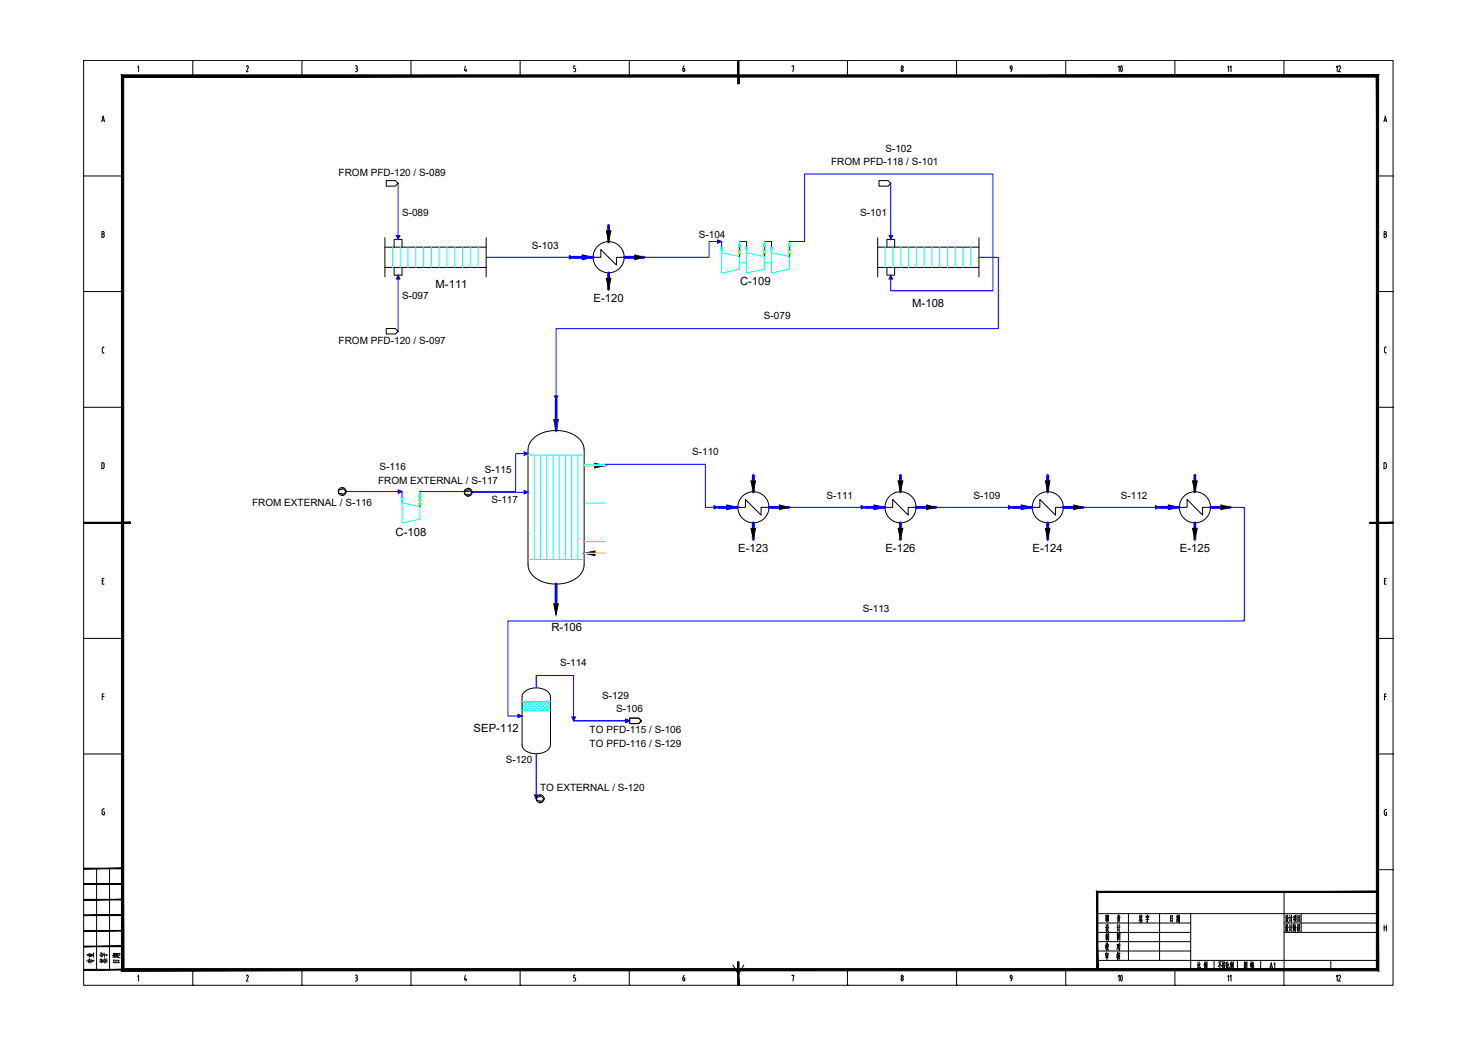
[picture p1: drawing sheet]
<svg xmlns="http://www.w3.org/2000/svg" width="420mm" height="297mm" viewBox="0 0 420 297" stroke-linecap="round" stroke-linejoin="round" font-family="sans-serif">
<g fill="none" stroke="#000" stroke-width=".28">
<path d="M23.8 17.2h372.2v262.9h-372.2zM39.1 19.1l.3-.4v1.7M54.8 17.2h.1M54.8 17.2v4.4M70.3 18.7l.3 .2v.3M70.3 18.7l-.2 .3M70.5 19.3l-.5 1.1h.6M85.8 17.2h.1M85.8 17.2v4.4M101 18.7h.3M101.2 19.5h.1M101.3 18.7l.3 .4-.3 .3"/>
<path d="M101.3 19.5l.2 .1v.4M101.6 20l-.3 .3M116.8 17.2h.1M116.8 17.2v4.4M132.3 18.7l-.3 1.3h.7M132.5 19.7v.7M147.9 17.2h.1M147.9 17.2v4.4M163.4 19.5l.2 .3M163.5 18.7h-.4v.8h.3M163.6 19.8v.2M163.6 20l-.2 .3"/>
<path d="M178.9 17.2h.1M178.9 17.2v4.4M194.1 20l.3 .3 .3-.3M194.4 19.5h-.3v.5M194.4 19.5l.3 .2-.1 .3M194.5 18.7l-.3 .7M209.9 17.2h.1M225.2 18.9v-.2h.5l-.3 1.7M240.9 17.2h.1M240.9 17.2v4.4M256.2 20l.3 .3 .2-.3M256.7 19.8v.2"/>
<path d="M256.7 19.8l-.2-.3-.3 .5M271.9 17.2h.1M271.9 17.2v4.4M287.4 19.7h.3M287.7 19.6l-.4 .7M287.7 19.1v.5M287.7 19.1l-.1-.4a.46 .46 0 0 0-.4 .4 .46 .46 0 0 0 .3 .5M303 17.2h.1M303 17.2v4.4M334 17.2h.1M334 17.2v4.4M365 17.2h.1"/>
<path d="M365 17.2v4.4M28.9 34.6l.4-1.6 .4 1.6M29 34.1h.6M101 20.4h.3M163.1 20.4h.3M393.4 34.6l.4-1.6 .4 1.6M393.5 34.1h.6M23.8 50h11M391.6 50h4.4M396 50h.1M29 65.8l.6 .2v.4l-.3 .1 .4 .5-.2 .4-.5 .1zM29 66.5h.3"/>
<path d="M393.5 66.5h.3M393.8 65.8h-.3v1.7h.3M393.8 65.8l.3 .4-.3 .3 .4 .5-.4 .4M23.8 82.9h11M29.1 99.1v.8M29.1 99.9l.1 .4h.4M29.6 98.7h-.4l-.1 .4M391.6 82.9h4.4M394.1 98.7h-.4l-.1 .4v1l.5 .2M396 82.9h.1M23.8 115.8h11M391.6 115.8h4.4"/>
<path d="M396 115.8h.1M29.2 131.5h-.3v1.7h.3M29.3 131.5l.3 .5M29.6 132v.7M29.6 132.7l-.3 .5M394.1 132l-.2-.4-.5-.1v1.7l.7-.3v-.9M396 148.6h.1M29.1 165.1h.3M29.6 164.4h-.5v1.7h.5M393.6 165.1h.3M394.1 164.4h-.5v1.7h.5M23.8 181.5h11"/>
<path d="M29.1 198h.5M29.6 197.3h-.5v1.6M391.6 181.5h4.4M393.6 198h.5M394.1 197.3h-.5v1.6M396 181.5h.1M23.8 214.3h11M391.6 214.3h4.4M396 214.3h.1M29.5 230.7h.2v.9l-.5-.1-.2-.4M29.7 229.9l-.6 .3-.1 1M393.5 230.6v.7"/>
<path d="M394 230.9h.2v.9l-.5-.1-.1-.4M394.2 230.1l-.5 .1-.1 .4M27.5 246.9v28.7M31.1 246.9v28.7M311.9 259.7h79.7M320.8 259.7v13.3M326.1 260l.1 .3M329.6 259.7v13.3M338.5 259.7v15.9M365 253.5v26.6M369.9 259.7v5.3M391.6 247.2h4.4"/>
<path d="M396 247.2h.1M39.1 277.6l.3-.4v1.7M54.8 275.6v4.5M70.3 277.2l.3 .2v.3M70.3 277.2l-.2 .2M70.5 277.8l-.5 1.1h.6M85.8 275.6v4.5M101 277.2h.3M101 278.9h.3M101.2 277.9h.1M101.3 277.2l.3 .3-.3 .4M101.3 277.9l.2 .2v.4"/>
<path d="M101.6 278.5l-.3 .3M116.8 275.6v4.5M132.3 277.2l-.3 1.3h.7M132.5 278.1v.8M147.9 275.6v4.5M163.1 278.9h.3M163.4 277.9l.2 .4M163.5 277.2h-.4v.7h.3M163.6 278.3v.2M163.6 278.5l-.2 .3M178.9 275.6v4.5M194.1 278.5l.3 .3 .3-.3"/>
<path d="M194.1 277.9v.6M194.1 277.9h.3M194.4 277.9l.3 .3-.1 .3M194.5 277.2l-.3 .7M208.4 274.3l1.5 2.7 1.5-2.7M225.2 277.4v-.2h.5l-.3 1.7M240.9 275.6v4.5M256.2 278.5l.3 .3 .2-.3M256.7 278.3v.2M256.7 278.3l-.2-.4-.3 .6M271.9 275.6v4.5M287.2 277.5l.3-.3 .2 .3"/>
<path d="M287.2 277.8l.3 .3M287.2 277.6v.2M287.7 278.1l-.4 .7M287.7 277.6v.5h-.3M303 275.6v4.5M311.9 273h79.7M311.9 262.4h26.6M311.9 265h26.6M311.9 267.7h26.6M311.9 270.3h26.6M324.1 261.6v.3M324.1 260l-.2 .9"/>
<path d="M324.1 260.5l.1 .3M324.3 261.5v.4M324.3 260.8l.5 .8M324.3 260.7l-.5 1M324.3 260.4l-.3 .1M324.4 261.3l-.3 .1M324.5 260.1l-.1 .6M324.5 260.5l.1 .3M324.5 261.5l-.1 .6M324.6 262l-.6 .2M324.7 260.4l-.3 .1M325.8 260.3v.5"/>
<path d="M326.2 261v1.2l-.2-.3M326.4 260.7l-.2 .4M326.4 260.8h-.5M326.6 260.3l-.1 .5M326.6 260.4l-.8 .1M326.6 261.3l-.9 .1M332.8 260.3v1.7M333.1 261l-.3 .1M333.2 261.7l-.4 .1M333.3 260.3l-.5 .1M333.3 260.3l-.1 1.6M334 275.6v4.5"/>
<path d="M334.6 260.1v1.3M334.6 261.6l-.2 .5M334.8 261.6l.1 .3M334.8 260.8h-.2M334.8 261.1h-.2M334.9 260l-.1 1.4M335 260.4l-.5 .1M335 261.4l-.6 .1M335.1 260.2l-.1 2M335.3 260.2v2l-.1-.2M335.3 260.7l-.2 .1M335.3 261.2l-.2 .1"/>
<path d="M335.3 260.3h-.2M340.5 273.5v1.7M340.8 274.9l-.4 .5M340.8 274.2l-.3 .2M340.9 273.4v1.8l.2 .2h.2v-.5M341.2 274l-.3 .6M342.5 273.8v1.7M342.6 273.3l-.3 1.1M342.6 274.4l.1 .3M342.7 273.7l-.2 .9M342.8 274.1l-.2 1.2M342.8 274.1l-.1 .1"/>
<path d="M342.9 273.6l-.3 .2M343 273.9v1M343.1 273.3v2.1l-.1-.2M345.1 273v2.6M346.8 273.9v1.5M346.9 273.4l-.6 1.4M346.9 274.1l.3 .6M347.2 273.4l-.9 .1M347.6 273.2v2.2l-.1-.2M347.7 274.3l-.3 .3M347.7 273.9l-.3 .1M347.8 273.6v.5"/>
<path d="M348 273.3l.1 .3M348 273.9l-.1 .9 .4 .6M348.1 274.4l-.3 1.1M348.3 273.7l-.5 .1M348.3 273.6l-.1 .4M348.3 274.4l-.5 .1M348.7 273.5v1.7M348.9 274.2l-.2 .1M349 273.4v1.8l.2 .1h.2v-.5M349.4 274l-.4 .6M349.9 273.7v1.7M350 273.3l-.3 1"/>
<path d="M350.1 274.1l.2-.1-.3 1.3M350.1 274.4l.1 .3M350.2 273.7l-.2 .9M350.4 273.6l-.4 .1M350.4 273.9v.9M350.6 273.3v2.1l-.2-.3M351.8 273v2.6M353.8 275.3h.7M353.8 273.4v2M354 274.1l.4 .5M354 274.9l.2 .2M354.1 274.6l.1 .2"/>
<path d="M354.1 273.7l-.2 .6M354.3 273.9l-.3 .1M354.3 273.8l-.5 .9M354.5 273.4v2M354.5 273.5l-.7 .1M355.5 273.8v.9M355.7 273.3v2.1M355.8 273.9l-.3 .1M355.8 273.8l-.1 .8M355.9 274.4v1M356 273.8v.6M356.1 274.5v.8"/>
<path d="M356.3 274.9h-.3M356.3 273.8h-.3M356.3 273.8v.4M356.3 274.2l-.3 .1M356.3 275.3l-.4 .1M356.3 273.5h-.4M356.4 274.5h-.5M356.4 274.4l-.1 1M365 262.4h26.6M365 265h26.6M365.4 262.8l.2 .4M365.5 260.2l.1 .3"/>
<path d="M365.5 263.6h-.2M365.5 263.4v1.1M365.6 260.9h-.2M365.6 260.8v1M365.7 264.2l-.3 .5M365.7 263.9l.6 .9M365.7 261.5l-.2 .5M365.8 262.8l-.1 1M365.8 262.9l.2-.1v.6l.3 .2M365.8 261.3l.4 .9h.1M365.9 260.1l-.2 1M366 260.1l.1 .8h.2"/>
<path d="M366 260.2l-.1 .1M366.1 263.6l-.5 1.2M366.1 263.7l-.4 .1M366.1 261.1h-.3M366.2 261l-.6 1.2M366.6 262.8l.1 .4M366.6 260.1l.2 .4M366.7 263.5l-.2 .1M366.7 263.4l-.1 1.1M366.7 260.8l-.2 .1M366.7 260.7v1.2M366.8 264.1l-.2 .5"/>
<path d="M366.8 261.5l-.1 .4M367.1 262.7v2.1M367.1 260.1v2.1M367.4 263.5l-.6 .1M367.4 260.8l-.6 .1M367.6 262.7v2.1M367.8 262.8v1.4l-.1-.3M367.8 260.5v.9M367.8 262.9h-.2M367.9 260.5h-.2M368 263.6l-.2 1.2M368 261.3l-.4 .3"/>
<path d="M368.1 260.5v1.1M368.1 262.9l.4 .8M368.2 262.7l-.3 1M368.2 260.8v1.1l-.3 .3M368.2 260.2v.4M368.2 261.6l.3 .5M368.2 263.5v1.4M368.5 260.6l-.4 .1M368.5 260.5v1.1M368.5 260.1l-.5 .2M368.8 262.9v1.8M369 260.2v1.8"/>
<path d="M369 263.6l-.2 .1M369 263.3l-.2 .1M369 263.9l-.3 .3M369.1 262.8l-.3 .3M369.2 263.9l.4 .8M369.2 263.8l.3-.1-.5 1.1M369.3 262.8l-.1 .9M369.4 262.8l.2 .7M369.4 261.2l-.4 .1M369.4 260.8h-.4M369.4 262.9h-.1M369.5 260.3l-.5 .1"/>
<path d="M369.5 260.2v1.8M369.5 261.7l-.5 .1M378.3 273v2.6M393.5 263v1.7M393.5 263.7h.6M394.1 263v1.7M54.8 280.1h.1M85.8 280.1h.1M116.8 280.1h.1M147.9 280.1h.1M178.9 280.1h.1M209.9 280.1h.1"/>
<path d="M240.9 280.1h.1M271.9 280.1h.1M303 280.1h.1M334 280.1h.1M365 280.1h.1"/>
<circle cx="256.4" cy="19.1" r=".32"/>
<circle cx="256.4" cy="277.5" r=".32"/>
</g>
<g fill="#000" stroke="#000" stroke-width=".28">
<path d="M209.7 17.2l.4 6.6v-6.6zM209.7 17.2l.4 6.6h-.4z"/>
<path d="M34.5 21.3l.7 254v-253.4zM34.5 21.3l.7 254-.7 .7zM35.2 275.3l-.7 .7 356.8-.7zM34.5 276l356.8-.7 .6 .7zM391.3 21.9v253.4l.6 .7zM391.3 21.9l.6-.6v254.7zM35.2 21.9h356.1l.6-.6zM34.5 21.3h357.4l-356.7 .6z"/>
<path d="M23.8 148.4v.4l13.3-.4zM23.8 148.8l13.3-.4v.4z"/>
<path d="M389.4 148.8h6.6v-.4zM389.4 148.4h6.6l-6.6 .4z"/>
<path d="M23.8 255.8h11v-.2zM23.8 255.6h11l-11 .2z"/>
<path d="M23.8 251.4h11v-.2zM23.8 251.2h11l-11 .2z"/>
<path d="M23.8 247h11v-.2zM23.8 246.8h11l-11 .2z"/>
<path d="M312.1 253.7h79.5v-.3zM311.7 253.4h79.9l-79.5 .3zM311.7 253.4l.4 22.2v-21.9zM311.7 253.4l.4 22.2h-.4z"/>
<path d="M23.8 275.7h11v-.2zM23.8 275.5h11l-11 .2z"/>
<path d="M23.8 269.1h11v-.2zM23.8 268.9h11l-11 .2z"/>
<path d="M23.8 264.7h11v-.2zM23.8 264.5h11l-11 .2z"/>
<path d="M23.8 260.3h11v-.3zM23.8 260h11l-11 .3z"/>
<path d="M209.7 273.4v6.7h.4zM209.7 273.4h.4v6.7z"/>
</g>
<g fill="none" stroke="#00f" stroke-width=".8">
<path d="M163 73.1h5.6M173 64.1v4.6M173 77.6v4.6M177.4 73.1h5.7M158.1 113.7v8.7M214.2 135.1v4.7M256 135.1v4.7M297.8 135.1v4.7M339.7 135.1v4.7M204.1 144.2h5.6M214.2 148.6v4.7M218.6 144.2h5.6"/>
<path d="M245.9 144.2h5.7M256 148.6v4.7M260.4 144.2h5.7M287.8 144.2h5.6M297.8 148.6v4.7M302.2 144.2h5.7M329.6 144.2h5.6M339.7 148.6v4.7M344.1 144.2h5.6M158.1 166v5.6"/>
</g>
<g fill="#000" stroke="#000" stroke-width=".28">
<path d="M165.5 72.5l3.1 .6-3.1 .7zM172.4 65.6h1.3l-.7 3.1zM180.5 72.5l2.6 .6-2.6 .7zM172.4 79.1h1.3l-.7 3.1zM157.4 119.3h1.3l-.6 3.1zM169 131.7l3.2 .7-3.2 .6zM213.5 136.7h1.3l-.6 3.1zM255.3 136.7h1.4l-.7 3.1zM297.2 136.7h1.3l-.7 3.1zM339 136.7h1.3l-.6 3.1zM166.1 157.3l3-.7v1.3zM206.6 143.5l3.1 .7-3.1 .7z"/>
<path d="M213.5 150.2h1.3l-.6 3.1zM221.6 143.5l2.6 .7-2.6 .7zM248.4 143.5l3.2 .7-3.2 .7zM255.3 150.2h1.4l-.7 3.1zM263.4 143.5l2.7 .7-2.7 .7zM290.3 143.5l3.1 .7-3.1 .7zM297.2 150.2h1.3l-.7 3.1zM305.3 143.5l2.6 .7-2.6 .7zM332.1 143.5l3.1 .7-3.1 .7zM339 150.2h1.3l-.6 3.1zM347.1 143.5l2.6 .7-2.6 .7zM157.4 171.6h1.3l-.6 3.1z"/>
</g>
<g fill="none" stroke="#000" stroke-width=".28">
<path d="M109.4 76h28.8M109.4 67.6v11.1M109.4 70.3h28.8M112 70.3v-2.2h2.3v2.2M112 76v2.2h2.3v-2.2M138.2 67.6v11.1M168.6 73.1h2.2v-2.2l4.4 4.4v-2.2h2.2M249.5 76h28.8M249.5 70.3h28.8M249.5 67.6v11.1M252.1 70.3v-2.2h2.2v2.2M252.1 76v2.2h2.2v-2.2"/>
<path d="M278.3 67.6v11.1M151.4 124.9a10.3 10.3 0 0 1 13.4 0 4.4 4.4 0 0 1 1.3 2.9v32.8a5.8 5.8 0 0 1-4.7 5 10 10 0 0 1-10.6-2.8l-.6-1.4-.1-.8v-32.8a4.4 4.4 0 0 1 1.3-2.9zM209.7 144.2h2.2v-2.2l4.5 4.4v-2.2h2.2M251.6 144.2h2.2v-2.2l4.4 4.4v-2.2h2.2M293.4 144.2h2.2v-2.2l4.4 4.4v-2.2h2.2M335.2 144.2h2.3v-2.2l4.4 4.4v-2.2h2.2M149.1 196.7a5.3 5.3 0 0 1 7.1 .4l.3 1v13.6a3.5 3.5 0 0 1-4.1 2.5 3.5 3.5 0 0 1-4-2.5v-13.6v-.5z"/>
<circle cx="173" cy="73.1" r="4.4"/>
<circle cx="214.2" cy="144.2" r="4.4"/>
<circle cx="256" cy="144.2" r="4.4"/>
<circle cx="297.9" cy="144.2" r="4.4"/>
<circle cx="339.7" cy="144.2" r="4.4"/>
</g>
<!-- layer: EQUIPMENT -->
<path d="M205.1 68.7v1.6M210.2 71.1v-2.4h2v3.1M210.2 72.2v.7M217.3 69.6v1.4M217.3 72.2v.7M217.3 68.7h2v1.6M224.4 68.7v2.4M224.4 72.2v.7M114.3 139.7v1.7M119.4 139.7v2.4M119.4 143.3v.7" fill="none" stroke="#00f" stroke-width=".28"/>
<path d="M209.9 71.1h.7l-.7 1.1h.7zM216.9 71h.7l-.7 1.2h.7zM224.1 71.1h.6l-.6 1.1h.6zM119 142.1h.7l-.7 1.2h.7z" fill="none" stroke="#0f0" stroke-width=".28"/>
<g fill="none" stroke="#0ff" stroke-width=".28">
<path d="M205.1 70.3v7.3l5.1-1.1v-3.6l-5.1-1.1M210.2 74.7h2M212.2 71.8l5.1 1.1v3.6l-5.1 1.1zM217.3 74.7h2M217.3 68.7v.9M219.3 71.8l5.1 1.1v3.6l-5.1 1.1zM219.3 70.3v1.5M150.1 128.9h.1M150.1 139.9h.1M166.1 132h6.1M114.3 142.9l5.1 1.1v3.6l-5.1 1.1zM114.3 141.4v1.5"/>
<path d="M150.1 150.9h.1M166.1 143h6.1M166.1 154h6.1"/>
</g>
<g fill="#0ff" stroke="#0ff" stroke-width=".28">
<path d="M204.8 70.3h.7l-.4 1.5z"/>
<path d="M210.2 68.7l.4 1.5h-.7z"/>
<path d="M211.9 70.3h.6l-.3 1.5z"/>
<path d="M219 70.3h.6l-.3 1.5z"/>
<path d="M224.4 68.7l.3 1.5h-.6z"/>
<path d="M217.3 68.7l.3 1.5h-.7z"/>
<path d="M114 141.4h.6l-.3 1.5z"/>
<path d="M119.4 139.7l.3 1.6h-.6z"/>
</g>
<g fill="none" stroke="#0ff" stroke-width=".28">
<path d="M111.6 70.3v5.7M113.8 70.3v5.7M116 70.3v5.7M118.2 70.3v5.7M120.4 70.3v5.7M122.6 70.3v5.7M124.8 70.3v5.7M127 70.3v5.7M129.3 70.3v5.7M131.5 70.3v5.7M133.7 70.3v5.7M135.9 70.3v5.7"/>
<path d="M251.6 70.3v5.7M253.9 70.3v5.7M256.1 70.3v5.7M258.3 70.3v5.7M260.5 70.3v5.7M262.7 70.3v5.7M264.9 70.3v5.7M267.1 70.3v5.7M269.4 70.3v5.7M271.6 70.3v5.7M273.8 70.3v5.7M276 70.3v5.7"/>
<path d="M150.1 129.4h16M151.9 129.4v29.6M153.7 129.4v29.6M155.4 129.4v29.6M157.2 129.4v29.6M158.9 129.4v29.6M160.7 129.4v29.6M162.5 129.4v29.6M164.3 129.4v29.6M150.1 159h16M148.4 199.4h8.1M148.8 199.4l2.6 2.6"/>
<path d="M149 199.4l-.6 .7M149.9 199.4l2.6 2.6M150.1 199.4l-1.7 1.7M151 199.4l2.6 2.6M151.2 199.4l-2.6 2.6M152.1 199.4l2.6 2.6M152.3 199.4l-2.6 2.6M153.2 199.4l2.6 2.6M153.4 199.4l-2.6 2.6M154.2 199.4l2.3 2.3M154.5 199.4l-2.6 2.6M155.3 199.4l1.2 1.2"/>
<path d="M155.6 199.4l-2.7 2.6M156.4 199.4l.1 .1M156.5 199.6l-2.5 2.4M148.4 201.2l.8 .8M148.4 200.1l1.9 1.9M148.4 202h8.1M156.5 200.7l-1.4 1.3M156.5 201.8l-.3 .2"/>
</g>
<path d="M166.1 132.4h6.1M166.1 157.3h6.1h-3.1" fill="none" stroke="#ffbf00" stroke-width=".38"/>
<!-- layer: STREAM -->
<g fill="none" stroke="#00f" stroke-width=".28">
<path d="M113.2 52.1v16M253.2 52.1v16M113.2 78.2v16M138.2 73.1h24.8M205.1 68.7h-3.5v4.4h-18.5M224.4 68.7h4.3v-19.2h53.6v33.2h-29.1v-4.5M278.3 73.1h5.5v20.3h-125.7v20.3M98.4 139.7h15.9M134.2 139.9h15.9M150.1 128.9h-3.5v10.8h-27.2M172.2 132h28.3v12.2h3.6M224.2 144.2h21.7"/>
<path d="M266.1 144.2h21.7M307.9 144.2h21.7M349.7 144.2h4v32.3h-209.3v27h4M152.4 195.5v-3.5h10.7v12.9h15.9M152.4 214.2v12.9"/>
</g>
<!-- layer: STREAM_ARROW -->
<g fill="#00f" stroke="#00f" stroke-width=".28">
<path d="M157.6 112.6h1l-.5 1.1z"/>
<path d="M112.7 67h1l-.5 1.1z"/>
<path d="M113.2 78.2l.5 1.1h-1z"/>
<path d="M252.8 67h.9l-.5 1.1z"/>
<path d="M253.2 78.2l.5 1.1h-.9z"/>
<path d="M161.9 72.6l1.1 .5-1.1 .5z"/>
<path d="M204 68.2l1.1 .5-1.1 .5z"/>
<path d="M177.9 204.4l1.1 .5-1.1 .5z"/>
<path d="M286.7 143.7l1.1 .5-1.1 .5z"/>
<path d="M203 143.7l1.1 .5-1.1 .5z"/>
<path d="M244.8 143.7l1.1 .5-1.1 .5z"/>
<path d="M328.5 143.7l1.1 .5-1.1 .5z"/>
<path d="M147.3 203l1.1 .5-1.1 .5z"/>
<path d="M162.5 203.8h1.1l-.5 1.1z"/>
<path d="M149 128.4l1.1 .5-1.1 .5z"/>
<path d="M113.2 139.2l1.1 .5-1.1 .5z"/>
<path d="M149 139.4l1.1 .5-1.1 .5z"/>
<path d="M151.9 226h1l-.5 1.1z"/>
</g>
<!-- layer: CONNECTOR -->
<g fill="none" stroke="#000" stroke-width=".28">
<path d="M109.8 51.3h2.6l.8 .8-.8 .8h-2.6zM249.9 51.3h2.6l.7 .8-.7 .8h-2.6zM109.8 93.4h2.6l.8 .8-.8 .7h-2.6zM96.3 139.2h1v-.6l1.1 1.1-1.1 1.1v-.5h-1zM132.1 139.3h1v-.5l1.1 1.1-1.1 1.1v-.5h-1zM179 204.1h2.6l.8 .8-.8 .8h-2.6zM152.6 226.5h.9v-.5l1.1 1.1-1.1 1.1v-.6h-.9z"/>
<circle cx="97.3" cy="139.7" r="1.12"/>
<circle cx="133.1" cy="139.9" r="1.12"/>
<circle cx="153.5" cy="227" r="1.12"/>
</g>
<g font-size="6.6">
<text x="315.7" y="22.2">10</text>
<text x="315.7" y="280.8">10</text>
</g>
<g font-size="5.3">
<text x="312.9" y="266">设 计</text>
<text x="313.3" y="268.5">制 图</text>
<text x="27.5" y="275.2" transform="rotate(-90 27.5 275.2)">专业</text>
<text x="31.4" y="275.2" transform="rotate(-90 31.4 275.2)">签字</text>
<text x="34.9" y="274.8" transform="rotate(-90 34.9 274.8)">日期</text>
<text x="312.9" y="271.3">校 对</text>
</g>
<g font-size="4.4">
<text x="382.1" y="21.5" transform="rotate(-90 382.1 21.5)">12</text>
<text x="363.4" y="276.6" transform="rotate(-90 363.4 276.6)">A1</text>
<text x="382.1" y="280.1" transform="rotate(-90 382.1 280.1)">12</text>
</g>
<g font-size="4">
<text x="351" y="21.5" transform="rotate(-90 351 21.5)">11</text>
<text x="351" y="280.1" transform="rotate(-90 351 280.1)">11</text>
</g>
<g font-size="3.2">
<text x="123.8" y="81.9">M-111</text>
<text x="210.4" y="81.1">C-109</text>
<text x="168.7" y="85.8">E-120</text>
<text x="259.3" y="87.2">M-108</text>
<text x="112.5" y="152.2">C-108</text>
<text x="209.8" y="156.8">E-123</text>
<text x="251.7" y="156.8">E-126</text>
<text x="293.5" y="156.8">E-124</text>
<text x="335.4" y="156.8">E-125</text>
<text x="156.7" y="179.3">R-106</text>
<text x="134.6" y="208.1">SEP-112</text>
</g>
<g font-size="2.8">
<text x="236.3" y="46.8">FROM PFD-118 / S-101</text>
<text x="251.7" y="43.3">S-102</text>
<text x="96.3" y="49.9">FROM PFD-120 / S-089</text>
<text x="114.3" y="61.4">S-089</text>
<text x="244.5" y="61.4">S-101</text>
<text x="151.2" y="70.7">S-103</text>
<text x="198.7" y="67.5">S-104</text>
<text x="114.3" y="84.9">S-097</text>
<text x="217.2" y="90.7">S-079</text>
<text x="96.3" y="97.7">FROM PFD-120 / S-097</text>
<text x="196.8" y="129.3">S-110</text>
<text x="107.5" y="137.7">FROM EXTERNAL / S-117</text>
<text x="107.9" y="133.5">S-116</text>
<text x="137.9" y="134.3">S-115</text>
<text x="71.7" y="144">FROM EXTERNAL / S-116</text>
<text x="139.7" y="143.1">S-117</text>
<text x="234.9" y="141.8">S-111</text>
<text x="276.8" y="141.8">S-109</text>
<text x="318.6" y="141.8">S-112</text>
<text x="245.3" y="173.8">S-113</text>
<text x="159.2" y="189.3">S-114</text>
<text x="171.2" y="198.7">S-129</text>
<text x="175.2" y="202.3">S-106</text>
<text x="167.6" y="208.4">TO PFD-115 / S-106</text>
<text x="167.6" y="212.2">TO PFD-116 / S-129</text>
<text x="143.7" y="216.9">S-120</text>
<text x="153.5" y="224.9">TO EXTERNAL / S-120</text>
</g>
</svg>
